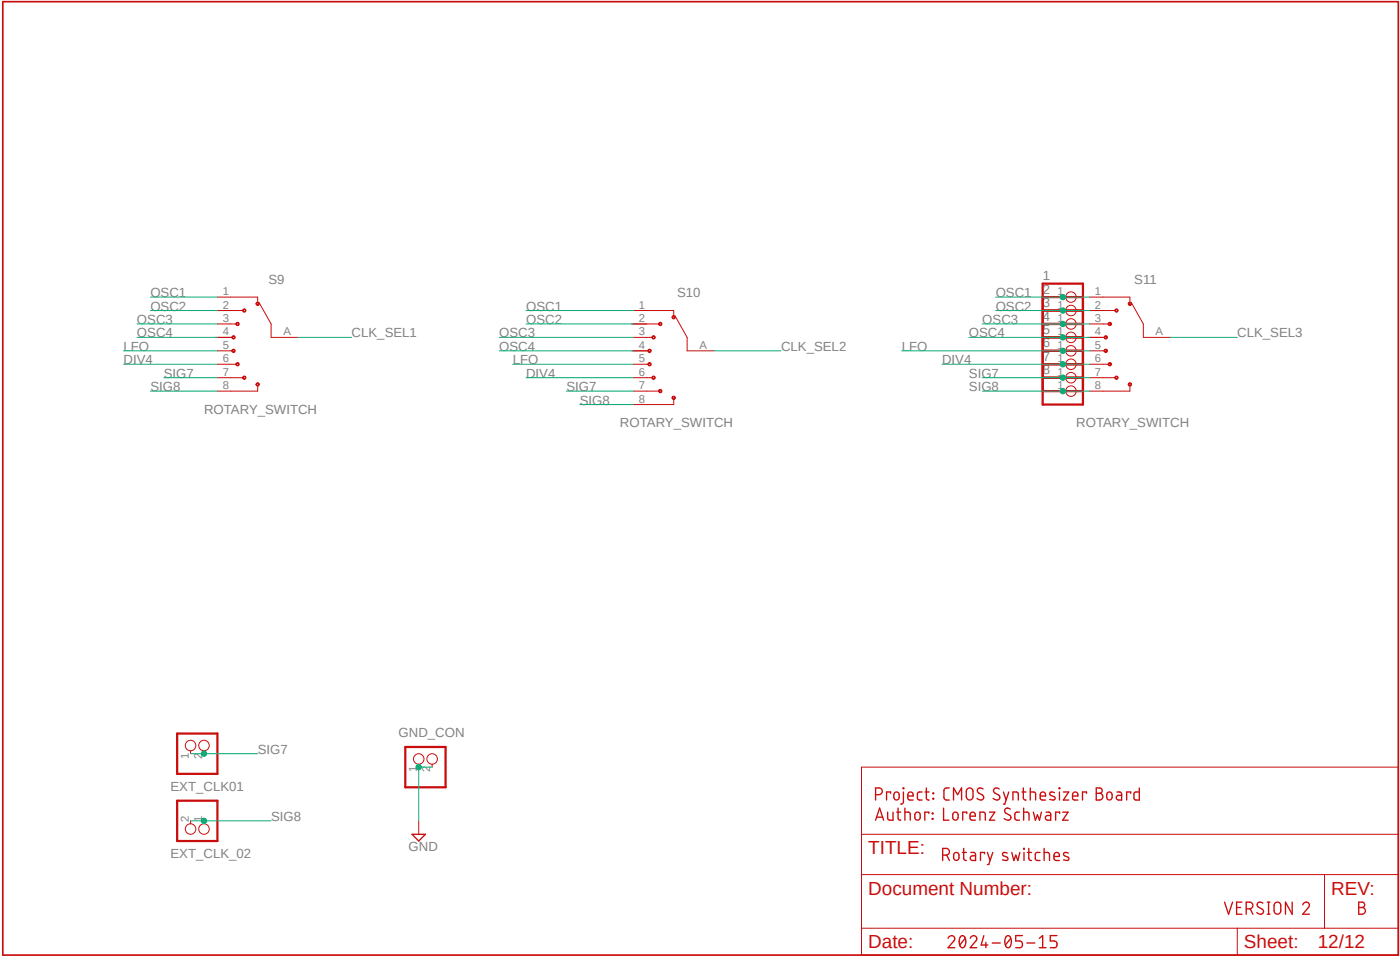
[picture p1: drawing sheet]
<svg xmlns="http://www.w3.org/2000/svg" width="265mm" height="181mm" viewBox="0 0 265 181" stroke-linecap="round" stroke-linejoin="round" font-family="sans-serif">
<!-- layer: Ebene 1 -->
<g fill="none" stroke="#c90d0c" stroke-width=".25">
<path d="M165.7 155.1l.8-2.3 .7 2.3M165.7 150.3h.6a.63 .63 0 0 0 .7-.7 .63 .63 0 0 0-.7-.6h-.6v2.3M165.9 154.5h1.1M168.6 150v-.2h-.8v1.5M169 153.6v1.5h-.6l-.4-.2v-1.3M169.3 149.9l.5-.1a.9 .9 0 0 1 .1 1.4h-.5a1.05 1.05 0 0 1-.1-1.3zM169.7 153.6h.8M170 152.8v2.1l.5 .2M170.9 149l.1 .1zM171 149.8v1.9l-.2 .3h-.3M171.3 153.6l.9 .1 .1 1.4M171.3 152.8v2.3"/>
<path d="M171.8 150.5h1a.53 .53 0 0 0-.3-.7 .53 .53 0 0 0-.7 .5l.1 .9 .9 .1M173.3 153.7l.4-.1a.9 .9 0 0 1 .2 1.4h-.5l-.2-.3zM174.5 149.8l-.8 .1-.1 1 .3 .3 .6 .1M175.1 149.8h.7M175.3 149v2l.5 .3M175.8 153.8v-.2h-.8v1.5M176.4 153.8l.2 .1zM176.4 154.8l.2 .1zM176.6 149.9l.1 .2zM176.6 151l.1 .1zM178.6 152.8v2.3h1M179.7 149h-.7l-.3 .2-.1 1.6 .1 .3 .3 .2h.7"/>
<path d="M180.4 153.7l.5-.1a.9 .9 0 0 1 .2 1.4h-.5l-.3-.3zM180.5 151.3v-2.3l.7 1.3 .8-1.3v2.3M183 153.8v-.2h-.8v1.5M183 149.2a.63 .63 0 0 1 .7-.2 .63 .63 0 0 1 .4 .6l.1 1a.63 .63 0 0 1-.7 .7 .63 .63 0 0 1-.6-.7zM183.6 154.3h1a.53 .53 0 0 0-.4-.7 .53 .53 0 0 0-.6 .5l.1 .9 .9 .1M185.5 155.1v-1.5l.9 .1 .1 1.4M186.1 149.2a.57 .57 0 0 0-.9-.1 .57 .57 0 0 0 0 .8l.7 .4a.57 .57 0 0 1 .1 .9 .57 .57 0 0 1-.9-.1l-.2-.1M187.3 153.6h1l-1 1.5h1M189.1 149.2a.57 .57 0 0 0-.9-.1 .57 .57 0 0 0 .1 .8l.7 .4a.57 .57 0 0 1 .1 .9 .57 .57 0 0 1-.9-.1l-.2-.1M189.9 149.8l.5 1.5M190.9 149.8l-.7 2.2h-.3M191.2 153a.57 .57 0 0 0-.9-.1 .57 .57 0 0 0 .1 .9l.7 .3a.57 .57 0 0 1 .1 .9 .57 .57 0 0 1-.9-.1l-.2-.1"/>
<path d="M191.7 151.3v-1.5l.9 .1 .1 1.4M193 153.6l-.8 .1-.1 1 .2 .3 .7 .1M193.4 149.8h.8M193.7 149v1.9l.1 .3 .4 .1M193.7 153.6l.9 .1 .2 1.4M193.7 152.8v2.3M195 149.8l.9 .1 .1 1.4M195 149v2.3M196.9 150.5h1a.53 .53 0 0 0-.4-.7 .53 .53 0 0 0-.6 .5l.1 .9 .9 .1M197.1 153.6l-.4 1.5-.4-1-.3 1-.4-1.5M198 153.6h.6l.3 .3v1.2h-.6a.44 .44 0 0 1-.5-.5 .44 .44 0 0 1 .5-.4h.6M199.6 149.9a.58 .58 0 0 0-.9 .1v.3l1 .6a.32 .32 0 0 1-.3 .4l-.7-.1"/>
<path d="M200.4 149l.2 .1zM200.5 149.8v1.5M200.6 153.8v-.2h-.8v1.5M201.1 153.6h1l-1 1.5h1M201.3 149.8h1l-1 1.5h1M203 150.5h1a.53 .53 0 0 0-.3-.7 .53 .53 0 0 0-.7 .5l.1 .9 .9 .1M205.6 150v-.2h-.7v1.5M207.5 149h.6a.51 .51 0 0 1 .5 .5 .51 .51 0 0 1-.5 .5 .63 .63 0 0 1 .6 .6 .63 .63 0 0 1-.6 .7h-.6zM207.5 150h.6M209.6 149.9l.5-.1a.9 .9 0 0 1 .1 1.4h-.5l-.2-.3zM211.4 149.8h.6l.3 .3v1.2h-.6a.44 .44 0 0 1-.4-.5 .44 .44 0 0 1 .4-.4h.6M214 150v-.2h-.8v1.5"/>
<path d="M215.6 149v2.3l-.9-.1-.1-1.2 .2-.2h.8M178.4 161.7h.6a.63 .63 0 0 0 .7-.6 .63 .63 0 0 0-.7-.7h-.6v2.3M179.2 161.7l.5 1M179.4 177.4a.63 .63 0 0 1 .9-.5 .63 .63 0 0 1 .2 1l-1.1 1.3h1.3M180.6 161.4l.5-.2a.88 .88 0 0 1 .2 1.4l-.4 .1-.4-.3zM181.8 177.1a.52 .52 0 0 1 .6-.1 .52 .52 0 0 1 .3 .5 1.28 1.28 0 0 1-.5 1.7 1.35 1.35 0 0 1-.5-2zM182.1 161.2h.8M182.4 160.4v2.1l.5 .2M182.7 177.4l-1 1.3M183.6 177.4a.62 .62 0 0 1 .9-.5 .62 .62 0 0 1 .2 1l-1.1 1.3h1.3M183.7 161.2h.7l.2 .4v1.1h-.5a.44 .44 0 0 1-.5-.4 .44 .44 0 0 1 .5-.5h.5M186.2 176.9l-.5 1.8h1.3"/>
<path d="M186.3 161.4v-.2h-.7v1.5M186.6 178.2v1M186.9 161.2l.5 1.5M187.8 178.3h1.5M187.9 161.2l-.8 2.3h-.2M190.4 177.1a.52 .52 0 0 1 .6-.1 .52 .52 0 0 1 .3 .5 1.31 1.31 0 0 1-.5 1.7 1.28 1.28 0 0 1-.6-1.7zM190.6 161.3a.58 .58 0 0 0-.9 .1l.1 .3 1 .6a.32 .32 0 0 1-.4 .4l-.7-.1M191.3 177.4l-1 1.3M191.5 161.2l.4 1.5 .4-1 .3 1 .4-1.5M193.5 176.9h-1.3v1h.8a.65 .65 0 0 1 .5 .7 .65 .65 0 0 1-.5 .6h-.8M193.7 160.4l.2 .1zM193.8 161.2v1.5"/>
<path d="M194.3 178.3h1.6M194.5 161.2h.7M194.7 160.4v2.1l.5 .2M196.7 179.2h1.3M196.7 177.4l.6-.5v2.3M196.8 161.2l-.8 .1-.1 1 .3 .4h.6M197.6 161.2l.9 .1 .1 .3v1.1M197.6 160.4v2.3M199.5 161.9h1a.53 .53 0 0 0-.4-.7 .53 .53 0 0 0-.6 .5l.1 .9 .9 .1M200 176.9h-1.2v1h.7a.65 .65 0 0 1 .6 .7 .65 .65 0 0 1-.6 .6h-.7M202.2 161.3a.61 .61 0 0 0-.9 .1l.1 .3 .8 .5v.4a.79 .79 0 0 1-.9 0M231.8 170.6l.7 2.3 .8-2.3"/>
<path d="M234 171.6h.8M235.1 170.6h-1.1v2.3h1.1M235.9 171.9h.6a.63 .63 0 0 0 .6-.7 .63 .63 0 0 0-.6-.6h-.6v2.3M236.6 171.9l.5 1M239 170.8a.57 .57 0 0 0-.9-.1 .57 .57 0 0 0 .1 .8l.7 .4a.53 .53 0 0 1 .1 .7 .53 .53 0 0 1-.7 .2l-.4-.2M239.8 172.9h.5M239.8 170.6h.5M240.1 170.6v2.3M241.4 170.7l.6-.1 .3 .2 .1 1.4a.63 .63 0 0 1-.6 .7 .63 .63 0 0 1-.7-.7v-1zM244.6 170.6v2.3l-1.3-2.3v2.3M246.5 171.1a.63 .63 0 0 1 .9-.5 .63 .63 0 0 1 .2 1l-1.1 1.3h1.3M257.2 170.6h.6a.51 .51 0 0 1 .5 .5 .51 .51 0 0 1-.5 .5 .64 .64 0 0 1 .6 .6 .64 .64 0 0 1-.6 .7h-.6z"/>
<path d="M257.2 171.6h.6"/>
</g>
<path d="M48.5 57.3a.32 .32 0 0 1 .5-.1 .32 .32 0 0 1-.1 .5 .32 .32 0 0 1-.4-.3l.1-.1a.18 .18 0 0 1 .3 0 .18 .18 0 0 1 0 .3 .18 .18 0 0 1-.3-.1l-.1-.1z" fill-rule="evenodd" fill="#c90d0c"/>
<path d="M48.5 57.3a.32 .32 0 0 1 .5-.1 .32 .32 0 0 1-.1 .5 .32 .32 0 0 1-.4-.3l.1-.1a.18 .18 0 0 1 .3 0 .18 .18 0 0 1 0 .3 .18 .18 0 0 1-.3-.1l-.1-.1z" fill="none" stroke="#c90d0c" stroke-width=".19"/>
<path d="M46 58.5a.32 .32 0 0 1 .5 0 .32 .32 0 0 1-.2 .5 .32 .32 0 0 1-.4-.3l.2-.1a.18 .18 0 0 1 .3 0 .18 .18 0 0 1 0 .2 .18 .18 0 0 1-.3 0l-.2-.1z" fill-rule="evenodd" fill="#c90d0c"/>
<path d="M46 58.5a.32 .32 0 0 1 .5 0 .32 .32 0 0 1-.2 .5 .32 .32 0 0 1-.4-.3l.2-.1a.18 .18 0 0 1 .3 0 .18 .18 0 0 1 0 .2 .18 .18 0 0 1-.3 0l-.2-.1z" fill="none" stroke="#c90d0c" stroke-width=".19"/>
<path d="M44.7 61.1a.32 .32 0 0 1 .5-.1 .32 .32 0 0 1-.1 .5 .32 .32 0 0 1-.5-.2l.2-.1a.18 .18 0 0 1 .3-.1 .18 .18 0 0 1 0 .3 .18 .18 0 0 1-.3-.1h-.2z" fill-rule="evenodd" fill="#c90d0c"/>
<path d="M44.7 61.1a.32 .32 0 0 1 .5-.1 .32 .32 0 0 1-.1 .5 .32 .32 0 0 1-.5-.2l.2-.1a.18 .18 0 0 1 .3-.1 .18 .18 0 0 1 0 .3 .18 .18 0 0 1-.3-.1h-.2z" fill="none" stroke="#c90d0c" stroke-width=".19"/>
<path d="M43.9 63.6a.32 .32 0 0 1 .5 0 .32 .32 0 0 1-.1 .5 .32 .32 0 0 1-.4-.3l.1-.1a.18 .18 0 0 1 .3-.1 .18 .18 0 0 1 0 .3 .18 .18 0 0 1-.3 0l-.1-.1z" fill-rule="evenodd" fill="#c90d0c"/>
<path d="M43.9 63.6a.32 .32 0 0 1 .5 0 .32 .32 0 0 1-.1 .5 .32 .32 0 0 1-.4-.3l.1-.1a.18 .18 0 0 1 .3-.1 .18 .18 0 0 1 0 .3 .18 .18 0 0 1-.3 0l-.1-.1z" fill="none" stroke="#c90d0c" stroke-width=".19"/>
<path d="M48.5 72.5a.32 .32 0 0 1 .5 0 .32 .32 0 0 1-.1 .5 .32 .32 0 0 1-.4-.3l.1-.1a.18 .18 0 0 1 .3-.1 .18 .18 0 0 1 0 .3 .18 .18 0 0 1-.3 0l-.1-.1z" fill-rule="evenodd" fill="#c90d0c"/>
<path d="M40.8 58.7h5.2M41.1 56.2h7.7v1M49 57.2l2.3 4.1M40.8 63.8h3.1M41.1 61.3h3.6M41.1 66.3h2.6M41.1 68.9h2.6M41.1 71.4h2.6M48.5 72.5a.32 .32 0 0 1 .5 0 .32 .32 0 0 1-.1 .5 .32 .32 0 0 1-.4-.3l.1-.1a.18 .18 0 0 1 .3-.1 .18 .18 0 0 1 0 .3 .18 .18 0 0 1-.3 0l-.1-.1zM48.8 72.9v1.1h-7.7M51.3 63.8h5.1" fill="none" stroke="#c90d0c" stroke-width=".19"/>
<path d="M44.7 68.7a.32 .32 0 0 1 .5 0 .32 .32 0 0 1-.1 .5 .32 .32 0 0 1-.5-.3l.2-.1a.18 .18 0 0 1 .3-.1 .18 .18 0 0 1 0 .3 .18 .18 0 0 1-.3 0l-.2-.1z" fill-rule="evenodd" fill="#c90d0c"/>
<path d="M44.7 68.7a.32 .32 0 0 1 .5 0 .32 .32 0 0 1-.1 .5 .32 .32 0 0 1-.5-.3l.2-.1a.18 .18 0 0 1 .3-.1 .18 .18 0 0 1 0 .3 .18 .18 0 0 1-.3 0l-.2-.1z" fill="none" stroke="#c90d0c" stroke-width=".19"/>
<path d="M46 71.2a.32 .32 0 0 1 .5 0 .32 .32 0 0 1-.2 .5 .32 .32 0 0 1-.4-.3l.2-.1a.18 .18 0 0 1 .3 0 .18 .18 0 0 1 0 .2 .18 .18 0 0 1-.3 0l-.2-.1z" fill-rule="evenodd" fill="#c90d0c"/>
<path d="M46 71.2a.32 .32 0 0 1 .5 0 .32 .32 0 0 1-.2 .5 .32 .32 0 0 1-.4-.3l.2-.1a.18 .18 0 0 1 .3 0 .18 .18 0 0 1 0 .2 .18 .18 0 0 1-.3 0l-.2-.1z" fill="none" stroke="#c90d0c" stroke-width=".19"/>
<path d="M43.9 66.2a.32 .32 0 0 1 .5-.1 .32 .32 0 0 1-.1 .5 .32 .32 0 0 1-.4-.3l.1-.1a.18 .18 0 0 1 .3 0 .18 .18 0 0 1 0 .3 .18 .18 0 0 1-.3-.1l-.1-.1z" fill-rule="evenodd" fill="#c90d0c"/>
<path d="M43.7 68.9h1M43.7 71.4h2.3M43.7 66.3h.2M43.9 66.2a.32 .32 0 0 1 .5-.1 .32 .32 0 0 1-.1 .5 .32 .32 0 0 1-.4-.3l.1-.1a.18 .18 0 0 1 .3 0 .18 .18 0 0 1 0 .3 .18 .18 0 0 1-.3-.1l-.1-.1zM51.3 61.3v2.5" fill="none" stroke="#c90d0c" stroke-width=".19"/>
<path d="M127.2 59.8a.32 .32 0 0 1 .5 0 .32 .32 0 0 1-.1 .5 .32 .32 0 0 1-.4-.3l.1-.1a.19 .19 0 0 1 .3-.1 .19 .19 0 0 1 .1 .3 .19 .19 0 0 1-.3 .1l-.2-.2z" fill-rule="evenodd" fill="#c90d0c"/>
<path d="M127.2 59.8a.32 .32 0 0 1 .5 0 .32 .32 0 0 1-.1 .5 .32 .32 0 0 1-.4-.3l.1-.1a.19 .19 0 0 1 .3-.1 .19 .19 0 0 1 .1 .3 .19 .19 0 0 1-.3 .1l-.2-.2z" fill="none" stroke="#c90d0c" stroke-width=".19"/>
<path d="M124.7 61.1a.32 .32 0 0 1 .5-.1 .32 .32 0 0 1-.1 .5 .32 .32 0 0 1-.4-.2l.3-.2 .2 .2-.3 .1-.2-.1z" fill-rule="evenodd" fill="#c90d0c"/>
<path d="M124.7 61.1a.32 .32 0 0 1 .5-.1 .32 .32 0 0 1-.1 .5 .32 .32 0 0 1-.4-.2l.3-.2 .2 .2-.3 .1-.2-.1z" fill="none" stroke="#c90d0c" stroke-width=".19"/>
<path d="M123.4 63.6a.32 .32 0 0 1 .5 0 .32 .32 0 0 1-.1 .5 .32 .32 0 0 1-.4-.3l.3-.2 .2 .2-.3 .2-.2-.2z" fill-rule="evenodd" fill="#c90d0c"/>
<path d="M123.4 63.6a.32 .32 0 0 1 .5 0 .32 .32 0 0 1-.1 .5 .32 .32 0 0 1-.4-.3l.3-.2 .2 .2-.3 .2-.2-.2z" fill="none" stroke="#c90d0c" stroke-width=".19"/>
<path d="M122.7 66.2a.32 .32 0 0 1 .5-.1 .32 .32 0 0 1-.1 .5 .32 .32 0 0 1-.5-.3l.3-.2 .2 .2-.3 .2-.2-.2z" fill-rule="evenodd" fill="#c90d0c"/>
<path d="M122.7 66.2a.32 .32 0 0 1 .5-.1 .32 .32 0 0 1-.1 .5 .32 .32 0 0 1-.5-.3l.3-.2 .2 .2-.3 .2-.2-.2z" fill="none" stroke="#c90d0c" stroke-width=".19"/>
<path d="M127.2 75.1a.32 .32 0 0 1 .5-.1 .32 .32 0 0 1-.1 .5 .32 .32 0 0 1-.4-.3l.1-.1a.19 .19 0 0 1 .3 0 .19 .19 0 0 1 .1 .2 .19 .19 0 0 1-.3 .1l-.2-.2z" fill-rule="evenodd" fill="#c90d0c"/>
<path d="M119.9 58.7h7.6v1M127.8 59.7l2.2 4.1M119.5 61.3h5.2M119.5 66.3h3.2M119.9 63.8h3.5M119.9 68.9h2.5M119.9 71.4h2.5M119.9 74h2.5M127.2 75.1a.32 .32 0 0 1 .5-.1 .32 .32 0 0 1-.1 .5 .32 .32 0 0 1-.4-.3l.1-.1a.19 .19 0 0 1 .3 0 .19 .19 0 0 1 .1 .2 .19 .19 0 0 1-.3 .1l-.2-.2zM127.5 75.5v1h-7.6M130 66.3h5.1" fill="none" stroke="#c90d0c" stroke-width=".19"/>
<path d="M123.4 71.2a.32 .32 0 0 1 .5 0 .32 .32 0 0 1-.1 .5 .32 .32 0 0 1-.4-.3l.3-.2 .2 .2-.3 .2-.2-.2z" fill-rule="evenodd" fill="#c90d0c"/>
<path d="M123.4 71.2a.32 .32 0 0 1 .5 0 .32 .32 0 0 1-.1 .5 .32 .32 0 0 1-.4-.3l.3-.2 .2 .2-.3 .2-.2-.2z" fill="none" stroke="#c90d0c" stroke-width=".19"/>
<path d="M124.7 73.8a.32 .32 0 0 1 .5-.1 .32 .32 0 0 1-.1 .5 .32 .32 0 0 1-.4-.2h.1a.19 .19 0 0 1 .2-.2 .19 .19 0 0 1 .1 .2 .19 .19 0 0 1-.2 .1l-.2-.1z" fill-rule="evenodd" fill="#c90d0c"/>
<path d="M124.7 73.8a.32 .32 0 0 1 .5-.1 .32 .32 0 0 1-.1 .5 .32 .32 0 0 1-.4-.2h.1a.19 .19 0 0 1 .2-.2 .19 .19 0 0 1 .1 .2 .19 .19 0 0 1-.2 .1l-.2-.1z" fill="none" stroke="#c90d0c" stroke-width=".19"/>
<path d="M122.7 68.7a.32 .32 0 0 1 .5 0 .32 .32 0 0 1-.1 .5 .32 .32 0 0 1-.5-.3l.3-.2 .2 .2-.3 .1-.2-.1z" fill-rule="evenodd" fill="#c90d0c"/>
<path d="M122.4 71.4h1M122.4 74h2.3M122.4 68.9h.3M122.7 68.7a.32 .32 0 0 1 .5 0 .32 .32 0 0 1-.1 .5 .32 .32 0 0 1-.5-.3l.3-.2 .2 .2-.3 .1-.2-.1zM130 63.8v2.5" fill="none" stroke="#c90d0c" stroke-width=".19"/>
<path d="M213.6 57.3a.32 .32 0 0 1 .5-.1 .32 .32 0 0 1-.1 .5 .32 .32 0 0 1-.5-.3l.3-.1 .2 .1-.3 .2-.2-.2z" fill-rule="evenodd" fill="#c90d0c"/>
<path d="M213.6 57.3a.32 .32 0 0 1 .5-.1 .32 .32 0 0 1-.1 .5 .32 .32 0 0 1-.5-.3l.3-.1 .2 .1-.3 .2-.2-.2z" fill="none" stroke="#c90d0c" stroke-width=".19"/>
<path d="M211 58.5a.32 .32 0 0 1 .5 0 .32 .32 0 0 1-.1 .5 .32 .32 0 0 1-.4-.3l.3-.2 .2 .2-.3 .2-.2-.2z" fill-rule="evenodd" fill="#c90d0c"/>
<path d="M211 58.5a.32 .32 0 0 1 .5 0 .32 .32 0 0 1-.1 .5 .32 .32 0 0 1-.4-.3l.3-.2 .2 .2-.3 .2-.2-.2z" fill="none" stroke="#c90d0c" stroke-width=".19"/>
<path d="M209.8 61.1a.32 .32 0 0 1 .5-.1 .32 .32 0 0 1-.1 .5 .32 .32 0 0 1-.5-.2h.1a.19 .19 0 0 1 .3-.2 .19 .19 0 0 1 .1 .2 .19 .19 0 0 1-.2 .1l-.3-.1z" fill-rule="evenodd" fill="#c90d0c"/>
<path d="M209.8 61.1a.32 .32 0 0 1 .5-.1 .32 .32 0 0 1-.1 .5 .32 .32 0 0 1-.5-.2h.1a.19 .19 0 0 1 .3-.2 .19 .19 0 0 1 .1 .2 .19 .19 0 0 1-.2 .1l-.3-.1z" fill="none" stroke="#c90d0c" stroke-width=".19"/>
<path d="M209 63.6a.32 .32 0 0 1 .5 0 .32 .32 0 0 1-.1 .5 .32 .32 0 0 1-.4-.3h.1a.19 .19 0 0 1 .2-.2 .19 .19 0 0 1 .2 .3 .19 .19 0 0 1-.3 .1l-.2-.2z" fill-rule="evenodd" fill="#c90d0c"/>
<path d="M209 63.6a.32 .32 0 0 1 .5 0 .32 .32 0 0 1-.1 .5 .32 .32 0 0 1-.4-.3h.1a.19 .19 0 0 1 .2-.2 .19 .19 0 0 1 .2 .3 .19 .19 0 0 1-.3 .1l-.2-.2z" fill="none" stroke="#c90d0c" stroke-width=".19"/>
<path d="M213.6 72.5a.32 .32 0 0 1 .5 0 .32 .32 0 0 1-.1 .5 .32 .32 0 0 1-.5-.3l.3-.2 .2 .2-.3 .2-.2-.2z" fill-rule="evenodd" fill="#c90d0c"/>
<path d="M205.9 58.7h5.2M206.2 56.2h7.6v1M214.1 57.2l2.3 4.1M205.9 63.8h3.1M206.2 61.3h3.6M206.2 66.3h2.6M206.2 68.9h2.6M206.2 71.4h2.6M213.6 72.5a.32 .32 0 0 1 .5 0 .32 .32 0 0 1-.1 .5 .32 .32 0 0 1-.5-.3l.3-.2 .2 .2-.3 .2-.2-.2zM213.8 72.9v1.1h-7.6M216.4 63.8h5.1" fill="none" stroke="#c90d0c" stroke-width=".19"/>
<path d="M209.8 68.7a.32 .32 0 0 1 .5 0 .32 .32 0 0 1-.1 .5 .32 .32 0 0 1-.5-.3h.1a.19 .19 0 0 1 .3-.2 .19 .19 0 0 1 .1 .2 .19 .19 0 0 1-.2 .1l-.3-.1z" fill-rule="evenodd" fill="#c90d0c"/>
<path d="M209.8 68.7a.32 .32 0 0 1 .5 0 .32 .32 0 0 1-.1 .5 .32 .32 0 0 1-.5-.3h.1a.19 .19 0 0 1 .3-.2 .19 .19 0 0 1 .1 .2 .19 .19 0 0 1-.2 .1l-.3-.1z" fill="none" stroke="#c90d0c" stroke-width=".19"/>
<path d="M211 71.2a.32 .32 0 0 1 .5 0 .32 .32 0 0 1-.1 .5 .32 .32 0 0 1-.4-.3l.3-.2 .2 .2-.3 .2-.2-.2z" fill-rule="evenodd" fill="#c90d0c"/>
<path d="M211 71.2a.32 .32 0 0 1 .5 0 .32 .32 0 0 1-.1 .5 .32 .32 0 0 1-.4-.3l.3-.2 .2 .2-.3 .2-.2-.2z" fill="none" stroke="#c90d0c" stroke-width=".19"/>
<path d="M209 66.2a.32 .32 0 0 1 .5-.1 .32 .32 0 0 1-.1 .5 .32 .32 0 0 1-.4-.3h.1a.19 .19 0 0 1 .2-.2 .19 .19 0 0 1 .2 .3 .19 .19 0 0 1-.3 .1l-.2-.2z" fill-rule="evenodd" fill="#c90d0c"/>
<g fill="none" stroke="#c90d0c" stroke-width=".19">
<path d="M201.1 56.2h.6M201.1 58.7h.6M201.1 68.9h.6M201.1 71.4h.6M201.1 66.3h.6M201.1 61.3h.6M201.1 63.8h.6M201.1 74h.6M208.8 68.9h1M208.8 71.4h2.3M208.8 66.3h.2M209 66.2a.32 .32 0 0 1 .5-.1 .32 .32 0 0 1-.1 .5 .32 .32 0 0 1-.4-.3h.1a.19 .19 0 0 1 .2-.2 .19 .19 0 0 1 .2 .3 .19 .19 0 0 1-.3 .1l-.2-.2z"/>
<path d="M216.4 61.3v2.5M36.1 141.9v.6M36.1 155.2v.6M38.6 141.9v.6M38.6 155.2v.6M79.2 144.5v.6M79.2 155.2v2.6M81.8 144.5v.6M163 145.1h101.6v35.5h-101.6zM163 157.8h101.6M163 175.5h101.6M163 165.4h101.6"/>
<path d="M234.2 175.5v5.1M250.7 165.4v10.1"/>
<circle cx="202.7" cy="58.7" r=".99"/>
<circle cx="202.7" cy="56.2" r=".99"/>
<circle cx="202.7" cy="68.9" r=".99"/>
<circle cx="202.7" cy="63.8" r=".99"/>
<circle cx="202.7" cy="74" r=".99"/>
<circle cx="202.7" cy="71.4" r=".99"/>
<circle cx="202.7" cy="61.3" r=".99"/>
<circle cx="202.7" cy="66.3" r=".99"/>
<circle cx="36.1" cy="156.8" r=".99"/>
<circle cx="36.1" cy="141" r=".99"/>
<circle cx="38.6" cy="156.8" r=".99"/>
<circle cx="38.6" cy="141" r=".99"/>
<circle cx="79.2" cy="143.5" r=".99"/>
<circle cx="81.8" cy="143.5" r=".99"/>
</g>
<path d="M197.3 58.7h7.7M197.3 56.2h7.7M197.3 53.6h7.7v22.9h-7.7zM197.3 61.3h7.7M197.3 63.8h7.7M197.3 66.3h7.7M197.3 68.9h7.7M197.3 71.4h7.7M197.3 74h7.7M33.5 138.7h7.6v7.6h-7.6zM33.5 151.4h7.6v7.6h-7.6zM76.7 141.2h7.6v7.7h-7.6z" fill="none" stroke="#c90d0c" stroke-width=".42"/>
<path d="M78 157.8h2.5l-1.3 1.2z" fill="none" stroke="#c90d0c" stroke-width=".25"/>
<path d="M.5 .3h264.1v180.3h-264.1z" fill="none" stroke="#c90d0c" stroke-width=".32"/>
<path d="M28.5 56.2h12.6M99.6 58.7h20.3M188.4 56.2h17.8" fill="none" stroke="#0dab76" stroke-width=".19"/>
<circle cx="201.1" cy="56.2" r=".51" fill="#0dab76"/>
<g fill="none" stroke="#0dab76" stroke-width=".19">
<path d="M28.5 58.7h12.6M188.4 58.7h17.8M99.6 61.3h20.3"/>
<circle cx="201.1" cy="56.2" r=".51"/>
</g>
<circle cx="201.1" cy="58.7" r=".51" fill="#0dab76"/>
<g fill="none" stroke="#0dab76" stroke-width=".19">
<path d="M25.9 61.3h15.2M94.5 63.8h25.4M185.9 61.3h20.3"/>
<circle cx="201.1" cy="58.7" r=".51"/>
</g>
<circle cx="201.1" cy="61.3" r=".51" fill="#0dab76"/>
<g fill="none" stroke="#0dab76" stroke-width=".19">
<path d="M25.9 63.8h15.2M94.5 66.3h25.4M183.4 63.8h22.8"/>
<circle cx="201.1" cy="61.3" r=".51"/>
</g>
<circle cx="201.1" cy="63.8" r=".51" fill="#0dab76"/>
<g fill="none" stroke="#0dab76" stroke-width=".19">
<path d="M36.1 142.5h12.7"/>
<circle cx="201.1" cy="63.8" r=".51"/>
</g>
<circle cx="38.6" cy="142.5" r=".51" fill="#0dab76"/>
<g fill="none" stroke="#0dab76" stroke-width=".19">
<path d="M31 71.4h10.1M107.2 74h12.7M185.9 71.4h20.3"/>
<circle cx="38.6" cy="142.5" r=".51"/>
</g>
<circle cx="201.1" cy="71.4" r=".51" fill="#0dab76"/>
<g fill="none" stroke="#0dab76" stroke-width=".19">
<path d="M36.1 155.2h15.2"/>
<circle cx="201.1" cy="71.4" r=".51"/>
</g>
<circle cx="38.6" cy="155.2" r=".51" fill="#0dab76"/>
<g fill="none" stroke="#0dab76" stroke-width=".19">
<path d="M28.5 74h12.6M109.7 76.5h10.2M185.9 74h20.3"/>
<circle cx="38.6" cy="155.2" r=".51"/>
</g>
<circle cx="201.1" cy="74" r=".51" fill="#0dab76"/>
<g fill="none" stroke="#0dab76" stroke-width=".19">
<path d="M170.7 66.3h35.5"/>
<circle cx="201.1" cy="74" r=".51"/>
</g>
<circle cx="201.1" cy="66.3" r=".51" fill="#0dab76"/>
<g fill="none" stroke="#0dab76" stroke-width=".19">
<path d="M23.4 68.9h17.7M23.4 66.3h17.7M97 68.9h22.9M99.6 71.4h20.3M178.3 68.9h27.9"/>
<circle cx="201.1" cy="66.3" r=".51"/>
</g>
<circle cx="201.1" cy="68.9" r=".51" fill="#0dab76"/>
<g fill="none" stroke="#0dab76" stroke-width=".19">
<path d="M56.4 63.8h10.1M135.1 66.3h12.7M221.5 63.8h12.7M81.8 145.1h-2.6v10.1"/>
<circle cx="201.1" cy="68.9" r=".51"/>
</g>
<circle cx="79.2" cy="145.1" r=".51" fill="#0dab76"/>
<circle cx="79.2" cy="145.1" r=".51" fill="none" stroke="#0dab76" stroke-width=".19"/>
<g font-size="3.6" fill="#c90d0c">
<text x="164.3" y="161.6">TITLE:</text>
<text x="164.3" y="169.2">Document Number:</text>
<text x="251.9" y="169.2">REV:</text>
<text x="164.3" y="179.3">Date:</text>
<text x="235.4" y="179.3">Sheet:</text>
<text x="249.4" y="179.3">12/12</text>
</g>
<g font-size="2.5" fill="#808080">
<text x="50.8" y="53.6">S9</text>
<text x="197.3" y="53">1</text>
<text x="214.7" y="53.6">S11</text>
<text x="28.5" y="56.2">OSC1</text>
<text x="28.5" y="58.7">OSC2</text>
<text x="99.6" y="58.7">OSC1</text>
<text x="128.1" y="56.2">S10</text>
<text x="188.5" y="56.2">OSC1</text>
<text x="188.5" y="58.7">OSC2</text>
<text x="197.3" y="55.5">2</text>
<text x="197.3" y="58.1">3</text>
<text x="25.9" y="61.3">OSC3</text>
<text x="25.9" y="63.8">OSC4</text>
<text x="66.6" y="63.8">CLK_SEL1</text>
<text x="94.5" y="63.8">OSC3</text>
<text x="99.6" y="61.3">OSC2</text>
<text x="183.4" y="63.8">OSC4</text>
<text x="185.9" y="61.3">OSC3</text>
<text x="197.3" y="60.6">4</text>
<text x="197.3" y="63.2">5</text>
<text x="197.3" y="65.7">6</text>
<text x="234.2" y="63.8">CLK_SEL3</text>
<text x="23.4" y="66.3">LFO</text>
<text x="23.4" y="68.9">DIV4</text>
<text x="31" y="71.4">SIG7</text>
<text x="94.5" y="66.3">OSC4</text>
<text x="97" y="68.9">LFO</text>
<text x="99.6" y="71.4">DIV4</text>
<text x="147.8" y="66.3">CLK_SEL2</text>
<text x="170.7" y="66.3">LFO</text>
<text x="178.3" y="68.9">DIV4</text>
<text x="183.4" y="71.4">SIG7</text>
<text x="197.3" y="68.2">7</text>
<text x="197.3" y="70.8">8</text>
<text x="28.5" y="74">SIG8</text>
<text x="107.2" y="74">SIG7</text>
<text x="109.7" y="76.5">SIG8</text>
<text x="183.4" y="74">SIG8</text>
<text x="38.6" y="78.3">ROTARY_SWITCH</text>
<text x="117.3" y="80.8">ROTARY_SWITCH</text>
<text x="203.7" y="80.8">ROTARY_SWITCH</text>
<text x="48.8" y="142.5">SIG7</text>
<text x="75.4" y="139.3">GND_CON</text>
<text x="32.3" y="149.5">EXT_CLK01</text>
<text x="51.3" y="155.2">SIG8</text>
<text x="77.3" y="160.9">GND</text>
<text x="32.3" y="162.2">EXT_CLK_02</text>
</g>
<g font-size="2.1" fill="#808080">
<text x="42.2" y="55.8">1</text>
<text x="42.2" y="58.4">2</text>
<text x="120.9" y="58.4">1</text>
<text x="200.2" y="55.8">1</text>
<text x="200.2" y="58.4">1</text>
<text x="207.2" y="55.8">1</text>
<text x="207.2" y="58.4">2</text>
<text x="42.2" y="60.9">3</text>
<text x="42.2" y="63.4">4</text>
<text x="42.2" y="66">5</text>
<text x="53.7" y="63.4">A</text>
<text x="120.9" y="60.9">2</text>
<text x="120.9" y="63.4">3</text>
<text x="120.9" y="66">4</text>
<text x="132.4" y="66">A</text>
<text x="200.2" y="60.9">1</text>
<text x="200.2" y="63.4">1</text>
<text x="200.2" y="66">1</text>
<text x="207.2" y="60.9">3</text>
<text x="207.2" y="63.4">4</text>
<text x="207.2" y="66">5</text>
<text x="218.7" y="63.4">A</text>
<text x="42.2" y="68.5">6</text>
<text x="42.2" y="71.1">7</text>
<text x="120.9" y="68.5">5</text>
<text x="120.9" y="71.1">6</text>
<text x="200.2" y="68.5">1</text>
<text x="200.2" y="71.1">1</text>
<text x="207.2" y="68.5">6</text>
<text x="207.2" y="71.1">7</text>
<text x="42.2" y="73.6">8</text>
<text x="120.9" y="73.6">7</text>
<text x="120.9" y="76.1">8</text>
<text x="200.2" y="73.6">1</text>
<text x="207.2" y="73.6">8</text>
<text x="35.7" y="143.5" transform="rotate(-90 35.7 143.5)">1</text>
<text x="38.3" y="143.5" transform="rotate(-90 38.3 143.5)">2</text>
<text x="78.9" y="146" transform="rotate(-90 78.9 146)">1</text>
<text x="81.4" y="146" transform="rotate(-90 81.4 146)">2</text>
<text x="35.7" y="155.4" transform="rotate(-90 35.7 155.4)">2</text>
<text x="38.3" y="155.4" transform="rotate(-90 38.3 155.4)">1</text>
</g>
</svg>
